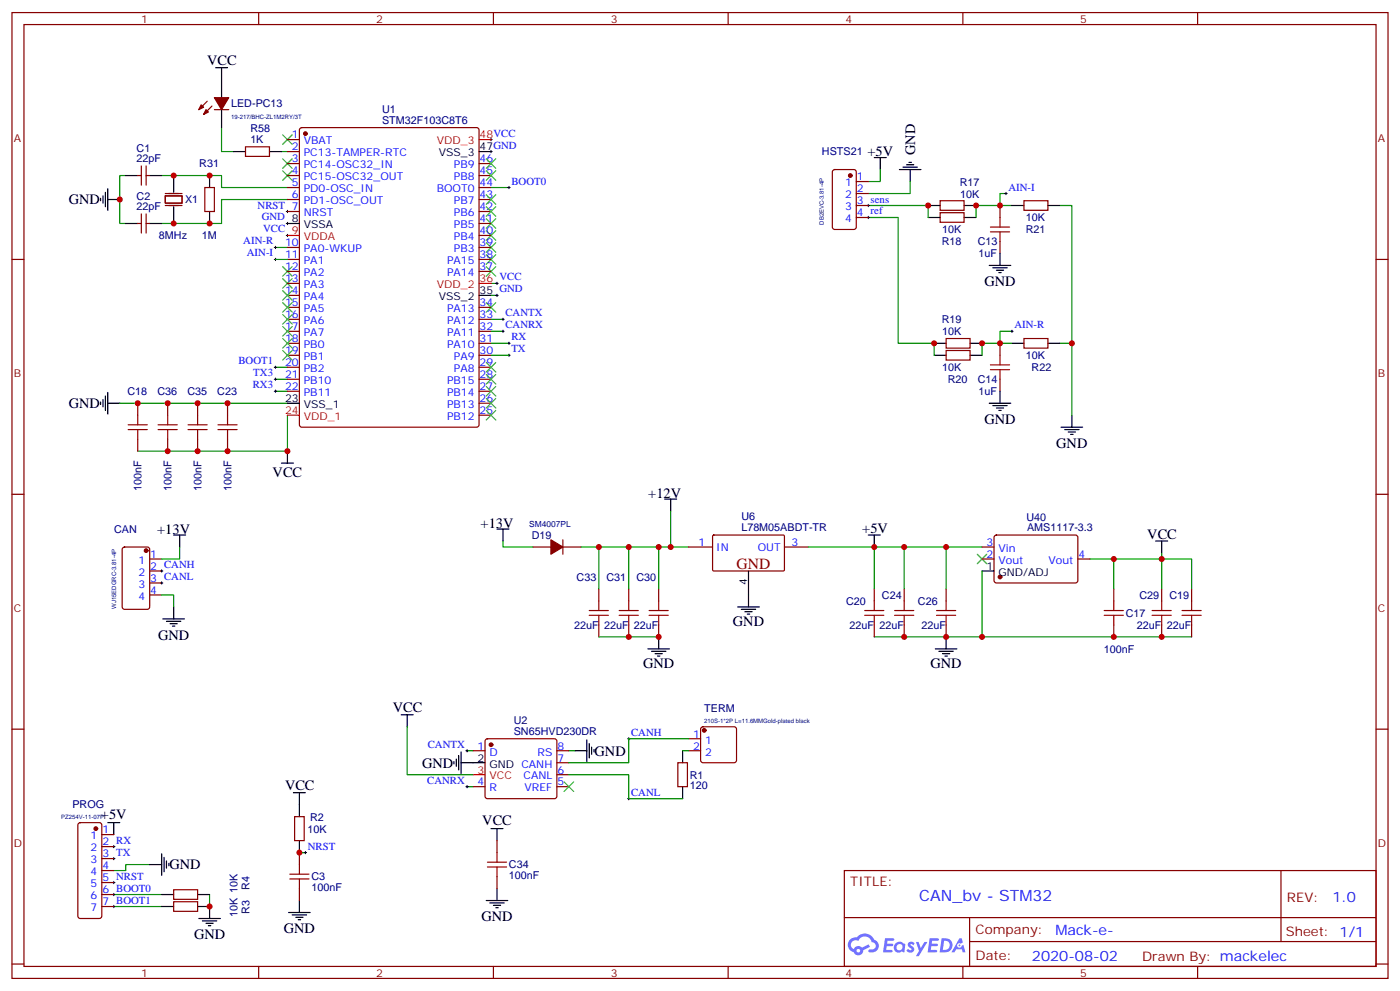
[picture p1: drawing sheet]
<svg xmlns="http://www.w3.org/2000/svg" width="412mm" height="292mm" viewBox="0 0 412 292" stroke-linecap="round" stroke-linejoin="round" font-family="sans-serif">
<g fill="none" stroke="#870000" stroke-width=".35">
<path d="M3.5 3.7h405.4v284.3h-405.4zM7.1 7.2h398.2v277.3h-398.2zM76.2 3.7v3.5M145.3 3.7v3.5M214.5 3.7v3.5M283.6 3.7v3.5M352.8 3.7v3.5M3.5 76.4h3.6M405.3 76.4h3.6M3.5 145.5h3.6M405.3 145.5h3.6M3.5 214.7h3.6"/>
<path d="M405.3 214.7h3.6M248.7 256.3h156.6v28.2h-156.6zM377.3 256.3v20.9M248.7 270.1h156.5M285.6 277.2h119.6M285.6 270.1v14.2M3.5 283.8h3.6M76.2 284.5v3.5M145.3 284.5v3.5M214.5 284.5v3.5M283.6 284.5v3.5M352.8 284.5v3.5"/>
<path d="M405.3 283.8h3.6"/>
</g>
<g fill="#5487ff">
<path d="M267.7 277.5a1.22 1.22 0 0 1 1.7 .2l-.4 .6a.47 .47 0 0 0-.3-.4 .47 .47 0 0 0-.5 .2l.1 .2a1.14 1.14 0 0 1 .8 1.8 1.14 1.14 0 0 1-1.9 0l-.2-.2 .5-.6 .7 .5a.29 .29 0 0 0 .3-.3 .29 .29 0 0 0-.2-.3 1.04 1.04 0 0 1-.6-1.7z"/>
<path d="M260.7 276.2h2.4l.3 .2-.2 .5-1.8 .1-.1 .8h1.5l.3 .4-.3 .4h-1.6l-.2 1.1h1.7l.2 .3-.2 .3-2.6 .1z"/>
<path d="M273.8 276.2h2.4l.3 .2-.1 .5-1.8 .1-.2 .8h1.6l.3 .4-.4 .4-1.6-.1-.1 1.1 1.7 .1 .2 .3-.2 .3-2.6 .1z"/>
<path d="M282.6 276.2h.7l.3 1.3-.6 .3a.69 .69 0 0 0-1 .3 .69 .69 0 0 0 .4 .9 .69 .69 0 0 0 .9-.6l.5-.2 .6 2.2h-.8l-.2-.9h-1.8l-.5 .9h-.8z"/>
<path d="M269.8 277.3h.8l.6 1.8 1.1-1.8h.9l-2.6 4.2h-.8l.9-1.5z"/>
<path d="M277.4 276.2l-.6 4.2h1.3a2.11 2.11 0 0 0 2.5-2.1 2.11 2.11 0 0 0-2.5-2.1zM278.1 277a1.39 1.39 0 0 1 1.7 1.4 1.39 1.39 0 0 1-1.8 1.2h-.3z"/>
<path d="M263.7 277.8a1.54 1.54 0 0 0-.1 2.2 1.54 1.54 0 0 0 2.2 .1l.6 .3 .3-2.3-.2-.3h-.4a1.49 1.49 0 0 0-2.4 0zM264 278.8a.94 .94 0 0 1 1.8 0 .94 .94 0 0 1-1.8 0z"/>
<path d="M250.4 276.6a2.18 2.18 0 0 0 1.1 3.7 1.44 1.44 0 0 0 1.6 .9 1.44 1.44 0 0 0 1.2-1.4l2-1.1-.5-.7-1.9 1a1.47 1.47 0 0 0-2.4 .4 1.39 1.39 0 0 1-.7-1.9 1.39 1.39 0 0 1 2-.5 2.12 2.12 0 0 1 2.2-1.3 2.12 2.12 0 0 1 1.9 1.7 1.14 1.14 0 0 1 1.1 1.4 1.14 1.14 0 0 1-1.7 .7 .43 .43 0 0 0-.5 .4 .43 .43 0 0 0 .4 .5 1.98 1.98 0 0 0 2.5-1.2 1.98 1.98 0 0 0-1.2-2.6 3.1 3.1 0 0 0-5.3-.6l-.9 .1zM252.3 279.9a.55 .55 0 0 1 1.1 0 .55 .55 0 0 1-1.1 0z"/>
<circle cx="282.6" cy="278.3" r=".26"/>
</g>
<g fill="none" stroke="#3c3" stroke-width=".35">
<path d="M83.3 39.7l2.8 2.8M86.1 39.7l-2.8 2.8M83.3 50.3l2.8 2.8M83.3 46.7l2.8 2.9M86.1 50.3l-2.8 2.8M86.1 46.7l-2.8 2.9M143.2 57.3l2.8 2.8M143.2 50.3l2.8 2.8M143.2 46.7l2.8 2.9M146 57.3l-2.8 2.8M146 50.3l-2.8 2.8M146 46.7l-2.8 2.9"/>
<path d="M83.3 78.5l2.8 2.8M86.1 78.5l-2.8 2.8M143.2 75l2.8 2.8M143.2 71.4l2.8 2.9M143.2 67.9l2.8 2.8M143.2 64.4l2.8 2.8M143.2 78.5l2.8 2.8M143.2 60.9l2.8 2.8M146 75l-2.8 2.8M146 71.4l-2.8 2.9M146 67.9l-2.8 2.8M146 64.4l-2.8 2.8"/>
<path d="M146 78.5l-2.8 2.8M146 60.9l-2.8 2.8M83.3 82l2.8 2.8M83.3 85.5l2.8 2.9M83.3 89.1l2.8 2.8M83.3 92.6l2.8 2.8M83.3 96.1l2.8 2.9M83.3 99.7l2.8 2.8M86.1 82l-2.8 2.8M86.1 85.5l-2.8 2.9M86.1 89.1l-2.8 2.8M86.1 92.6l-2.8 2.8"/>
<path d="M86.1 96.1l-2.8 2.9M86.1 99.7l-2.8 2.8M143.2 89.1l2.8 2.8M146 89.1l-2.8 2.8M83.3 103.2l2.8 2.8M86.1 103.2l-2.8 2.8M143.2 106.7l2.8 2.8M143.2 110.2l2.8 2.9M143.2 113.8l2.8 2.8M143.2 117.3l2.8 2.8M146 106.7l-2.8 2.8M146 110.2l-2.8 2.9"/>
<path d="M146 113.8l-2.8 2.8M146 117.3l-2.8 2.8M143.2 120.8l2.8 2.8M146 120.8l-2.8 2.8M287.9 163.2l2.8 2.8M290.7 163.2l-2.8 2.8M166.2 230.2l2.8 2.8M169 230.2l-2.8 2.8"/>
</g>
<g fill="none" stroke="#000" stroke-width=".35">
<path d="M63.5 19.9h3.5M65.3 19.9v8.9M65.3 32.3v5.3M29.6 58.4v.7M30.3 57.7v2.1M31 56.6v4.3M31.7 55.6v6.3M31.7 58.7h3.6M37 51.7h3.6M44.1 51.7h3.5M51.2 51.7v4.9M61.7 51.7v3.5"/>
<path d="M68.8 44.6h3.5M79.4 44.6h3.5M141.1 44.6h3.5M257.5 46.4h3.6M259.3 46.4v3.5M264.9 49.9h6.4M266 49.2h4.2M267.1 48.5h2.1M267.8 47.8h.7M268.1 49.9v3.5M37 65.8h3.6M44.1 65.8h3.5"/>
<path d="M51.2 60.9v4.9M61.7 62.3v3.5M84.7 65.8h3.5M273.4 60.5h3.5M273.4 64h3.5M284 60.5h3.5M284 64h3.5M291.4 78.1h6.3M292.5 78.8h4.2M293.5 79.6h2.1M294.6 74.6v3.5M298.1 60.5h3.5"/>
<path d="M308.7 60.5h3.5M141.1 87h3.5M294.2 80.3h.7M29.6 118.4v.7M30.3 117.7v2.1M31 116.6v4.2M31.7 118.7h3.6M31.7 115.5v6.4M84.7 118.7h3.5M275.2 101.1h3.5M275.2 104.6h3.5M285.8 101.1h3.5"/>
<path d="M285.8 104.6h3.5M291.4 118.7h6.3M292.5 119.4h4.2M294.6 115.2v3.5M298.1 101.1h3.5M308.7 101.1h3.5M82.9 136.3h3.5M84.7 132.8v3.5M293.5 120.1h2.1M294.2 120.8h.7M312.6 125.8h6.3M313.6 126.5h4.3"/>
<path d="M314.7 127.2h2.1M315.4 127.9h.7M315.7 122.2v3.6M51.2 157.5h3.5M52.9 157.5v3.5M146.4 155.8h3.5M148.2 155.8v3.5M195.8 146.9h3.5M197.6 146.9v3.6M255.8 157.5h3.5M257.5 157.5v3.5M340.4 159.3h3.6"/>
<path d="M342.2 159.3v3.5M51.2 178.7v3.5M217.3 178.7h6.4M218.4 179.4h4.2M220.5 168.1v10.6M289.3 168.1h3.5M48 182.2h6.3M49 182.9h4.3M50.1 183.6h2.1M50.8 184.3h.7M190.9 191h6.3M191.9 191.7h4.2"/>
<path d="M193 192.4h2.1M193.7 193.1h.7M194 187.5v3.5M219.4 180.1h2.1M220.1 180.8h.7M275.5 191h6.4M276.6 191.7h4.2M277.6 192.4h2.2M278.3 193.1h.7M278.7 187.5v3.5M118.2 210.4h3.5M119.9 210.4v3.6"/>
<path d="M172.9 217.8v6.4M173.6 218.9v4.2M174.3 220v2.1M86.4 233.4h3.6M88.2 233.4v7M133.7 224.2v.7M134.4 223.5v2.1M135.1 222.4v4.3M135.8 224.5h7.1M135.8 221.4v6.3M169.3 221h3.6M175 220.7v.7"/>
<path d="M201.1 221v3.5M201.1 231.6v3.5M31.7 242.2h3.6M33.5 242.2v3.5M44.1 254.5h3.5M47.6 251.4v6.3M48.3 252.4v4.2M49 253.5v2.1M49.7 254.2v.7M88.2 247.5v3.5M144.6 243.9h3.6M146.4 243.9v3.6"/>
<path d="M47.6 263.3h3.6M47.6 266.9h3.6M58.2 266.9h3.5v3.5M58.2 263.3h3.5M58.6 270.4h6.3M59.6 271.1h4.3M60.7 271.8h2.1M61.4 272.5h.7M85 268.6h6.4M86.1 269.3h4.2M87.1 270.1h2.2M87.8 270.8h.7"/>
<path d="M88.2 265.1v3.5M143.2 265.1h6.4M144.3 265.8h4.2M145.3 266.5h2.2M146 267.2h.8M146.4 261.6v3.5"/>
</g>
<g fill="none" stroke="#870000" stroke-width=".35">
<path d="M61 29.8l-2.4 2.5M62.4 31.2l-2.4 2.5M63.1 32.3h4.3M88.4 37.8l.5-.2h51.5l.7 .4v87.1l-.5 .6-51.7 .1-.7-.5v-87zM40.6 51.7h1M41.6 48.9v5.6M43 48.9v5.6M43 51.7h1.1M48.7 57.7h4.9v2.1h-4.9zM48.7 57h4.9M60.3 55.2h2.8v7.1h-2.8zM72.3 43.2h7.1v2.8h-7.1z"/>
<path d="M84.7 51.7h3.5M84.7 41.1h3.5M84.7 44.6h3.5M84.7 48.2h3.5M84.7 55.2h3.5M84.7 58.7h3.5M141.1 51.7h3.5M141.1 48.2h3.5M141.1 55.2h3.5M141.1 58.7h3.5M245.4 50.1l.5-.2h5.6l.7 .4v16.6l-.4 .6-5.9 .1-.7-.5v-16.5zM252.2 57h3.6"/>
<path d="M252.2 53.4h3.6M276.9 59.1h7.1v2.8h-7.1zM301.6 59.1h7.1v2.8h-7.1zM40.6 65.8h1M41.6 63v5.6M43 63v5.6M43 65.8h1.1M48.7 60.5h4.9M84.7 62.3h3.5M84.7 72.8h3.5M84.7 76.4h3.5M84.7 79.9h3.5"/>
<path d="M141.1 65.8h3.5M141.1 62.3h3.5M141.1 72.8h3.5M141.1 76.4h3.5M141.1 79.9h3.5M141.1 69.3h3.5M252.2 60.5h3.6M252.2 64h3.6M276.9 62.6h7.1v2.8h-7.1zM294.6 60.5v3.5M294.6 71.1v3.5M84.7 83.4h3.5"/>
<path d="M84.7 87h3.5M84.7 90.5h3.5M84.7 94h3.5M84.7 97.5h3.5M141.1 90.5h3.5M141.1 94h3.5M141.1 97.5h3.5M278.7 99.7h7.1v2.8h-7.1zM301.6 99.7h7.1v2.8h-7.1zM40.6 118.7v3.5M49.4 118.7v3.5M58.2 118.7v3.5"/>
<path d="M67 118.7v3.5M84.7 101.1h3.5M84.7 104.6h3.5M84.7 108.1h3.5M84.7 111.7h3.5M84.7 115.2h3.5M141.1 101.1h3.5M141.1 104.6h3.5M141.1 108.1h3.5M141.1 111.7h3.5M141.1 115.2h3.5M141.1 118.7h3.5"/>
<path d="M278.7 103.2h7.1v2.8h-7.1zM294.6 101.1v3.5M294.6 111.7v3.5M40.6 129.3v3.5M49.4 129.3v3.5M58.2 129.3v3.5M67 129.3v3.5M141.1 122.2h3.5M165.8 158.9v4.3M210 157.7l.3-.2 20.6 .1 .2 .3-.1 10-.3 .2-20.6-.1-.2-.3zM293 157.7l.5-.2 23.6 .1 .4 .6-.1 13-.6 .4h-23.6l-.4-.7v-12.7zM36.2 161.2l.5-.2h6.7l.6 .5 .1 17.2-.5 .6-6.9 .1-.7-.5v-17.2z"/>
<path d="M44.1 164.6h3.5M44.1 168.1h3.5M44.1 171.6h3.5M44.1 175.2h3.5M157 161h5.3M165.8 161h5.3M176.4 173.4v3.5M185.2 173.4v3.5M194 173.4v3.5M202.8 161h7.1M231.1 161h7M257.5 173.4v3.5"/>
<path d="M266.3 173.4v3.5M278.7 173.4v3.5M289.3 161h3.5M289.3 164.6h3.5M317.5 164.6h3.5M328.1 173.4v3.5M342.2 173.4v3.5M351 173.4v3.5M176.4 184v3.5M185.2 184v3.5M194 184v3.5M257.5 184v3.5"/>
<path d="M266.3 184v3.5M278.7 184v3.5M328.1 184v3.5M342.2 184v3.5M351 184v3.5M143.1 217.7l.5-.2h19.7l.5 .2 .2 .5v16.2l-.2 .5-.5 .2h-19.7l-.5-.2-.2-.5v-16.2zM202.8 217.5h3.6M206.6 214.2l.5-.2h9.2l.5 .2 .2 .5v9.1l-.3 .5-.4 .2h-9.2l-.5-.2-.2-.5v-9.1zM139.3 221h3.6M139.3 231.6h3.6M164 221h3.6M164 231.6h3.6"/>
<path d="M164 228.1h3.6M164 224.5h3.6M199.7 224.5h2.8v7.1h-2.8zM202.8 221h3.6M23.2 242.4l.4-.2h5.7l.6 .4 .1 27.1-.2 .5-.5 .2h-5.7l-.5-.2-.2-.5v-26.8zM30 245.7h3.5M30 249.2h3.5M30 252.8h3.5M30 256.3h3.5M30 259.8h3.5M86.8 240.4h2.8v7.1h-2.8zM88.2 251v3.5"/>
<path d="M146.4 247.5v3.5M146.4 258.1v3.5M30 263.3h3.5M30 266.9h3.5M51.2 261.9h7v2.9h-7zM51.2 265.5h7v2.8h-7zM88.2 261.6v3.5"/>
</g>
<g fill="none" stroke="#008700" stroke-width=".35">
<path d="M65.3 37.6v7h3.5M37 51.7h-1.7v14.1h1.7M47.6 51.7h17.7v3.5h19.4M82.9 44.6h1.8M84.7 58.7h-19.4v7.1h-17.7M144.6 55.2h5.3M259.3 49.9v3.5h-3.5M268.1 53.4v3.6h-12.3M296.3 57h-1.7v3.5M81.1 72.8h3.6M81.1 76.4h3.6M255.8 60.5h17.6v3.5"/>
<path d="M255.8 64h8.8v37.1h10.6v3.5M298.1 60.5h-10.6v3.5M312.2 60.5h3.5v61.7M144.6 83.4h1.8M144.6 87h1.8M144.6 94h3.6M144.6 97.5h3.6M298.1 97.5h-3.5v3.6M35.3 118.7h49.4M81.1 111.7h3.6M81.1 115.2h3.6M81.1 108.1h3.6"/>
<path d="M144.6 101.1h5.3M144.6 104.6h5.3M298.1 101.1h-8.8v3.5M312.2 101.1h3.5M84.7 122.2v10.6h-44.1M148.2 159.3v1.7h8.8M197.6 150.5v10.5h-26.5M47.6 175.2h3.6v3.5M52.9 161v3.6h-5.3M176.4 161v12.4M185.2 161v12.4M194 161v12.4"/>
<path d="M197.6 161h5.2M238.1 161h40.6M257.5 161v12.4M266.3 161v12.4M289.3 161h-10.6v12.4M289.3 168.1v19.4h-31.8M321 164.6h21.2v8.8M328.1 164.6v8.8M342.2 162.8v1.8h8.8v8.8M176.4 187.5h17.6M289.3 187.5h61.7M119.9 214v14.1h19.4"/>
<path d="M202.8 217.5h-17.6v7h-17.6M137.6 221h1.7M137.6 231.6h1.7M167.6 228.1h17.6v7h15.9M167.6 221h1.7M201.1 221h1.7M44.1 254.5h-7.1v1.8h-3.5M88.2 251h1.8M33.5 266.9h14.1M33.5 263.3h14.1M61.7 263.3v3.6"/>
</g>
<g fill="none" stroke="#000" stroke-width=".29">
<path d="M144.3 41.1h.7M144.3 44.6h.7M144.6 40.7v.8M144.6 44.3v.7M149.6 55.2h.7M149.9 54.9v.7M296 57h.7M296.3 56.6v.7M80.8 72.8h.7M80.8 76.4h.7M81.1 72.5v.7M81.1 76v.7"/>
<path d="M84.3 69.3h.7M84.3 65.8h.7M84.3 62.3h.7M84.7 61.9v.7M84.7 65.4v.7M84.7 69v.7M255.4 60.5h.7M255.4 64h.7M255.8 60.1v.8M255.8 63.7v.7M146 83.4h.8M146 87h.8"/>
<path d="M146.4 83.1v.7M146.4 86.6v.7M147.8 94h.7M147.8 97.5h.7M148.2 93.7v.7M148.2 97.2v.7M297.7 97.5h.7M298.1 97.2v.7M80.8 111.7h.7M80.8 115.2h.7M80.8 108.1h.7M81.1 107.8v.7"/>
<path d="M81.1 111.3v.7M81.1 114.8v.7M149.6 101.1h.7M149.6 104.6h.7M149.9 100.7v.7M149.9 104.2v.8M47.3 168.1h.7M47.3 171.6h.7M47.6 167.7v.8M47.6 171.3v.7M184.9 217.5h.7M185.2 217.1v.7"/>
<path d="M137.2 221h.7M137.2 231.6h.7M137.6 220.7v.7M137.6 231.2v.8M184.9 235.1h.7M185.2 234.8v.7M33.2 259.8h.7M33.2 252.8h.7M33.2 249.2h.7M33.5 248.9v.7M33.5 252.4v.7M33.5 259.5v.7"/>
<path d="M89.6 251h.7M90 250.6v.8M33.2 266.9h.7M33.2 263.3h.7M33.5 263v.7M33.5 266.5v.7"/>
</g>
<g fill="none" stroke="#a10000" stroke-width=".35">
<path d="M291.7 68.3h5.7M291.7 66.9h5.7M294.6 64v2.9M294.6 68.3v2.8M291.7 108.8h5.7M291.7 107.4h5.7M294.6 104.6v2.8M294.6 108.8v2.9M37.7 126.5h5.7M37.7 125.1h5.7M40.6 122.2v2.9M40.6 126.5v2.8"/>
<path d="M46.6 126.5h5.6M46.6 125.1h5.6M49.4 122.2v2.9M49.4 126.5v2.8M55.4 126.5h5.6M55.4 125.1h5.6M58.2 122.2v2.9M58.2 126.5v2.8M64.2 126.5h5.6M64.2 125.1h5.6M67 122.2v2.9M67 126.5v2.8"/>
<path d="M173.6 179.7h5.6M176.4 176.9v2.8M182.4 179.7h5.6M185.2 176.9v2.8M191.2 179.7h5.6M194 176.9v2.8M254.7 179.7h5.6M257.5 176.9v2.8M263.5 179.7h5.7M266.3 176.9v2.8M275.9 179.7h5.6M278.7 176.9v2.8"/>
<path d="M325.3 179.7h5.6M328.1 176.9v2.8M339.4 179.7h5.6M342.2 176.9v2.8M348.2 179.7h5.6M351 176.9v2.8M173.6 181.2h5.6M176.4 181.2v2.8M182.4 181.2h5.6M185.2 181.2v2.8M191.2 181.2h5.6M194 181.2v2.8"/>
<path d="M254.7 181.2h5.6M257.5 181.2v2.8M263.5 181.2h5.7M266.3 181.2v2.8M275.9 181.2h5.6M278.7 181.2v2.8M325.3 181.2h5.6M328.1 181.2v2.8M339.4 181.2h5.6M342.2 181.2v2.8M348.2 181.2h5.6M351 181.2v2.8"/>
<path d="M85.4 258.8h5.6M85.4 257.4h5.6M88.2 254.5v2.9M88.2 258.8v2.8M143.6 255.2h5.6M143.6 253.8h5.6M146.4 251v2.8M146.4 255.2v2.9"/>
</g>
<g fill="#870000" stroke="#870000" stroke-width=".35">
<path d="M63.1 28.8h4.3l-2.1 3.5z"/>
<path d="M60.7 32.3l.7 .7-1.4 .7z"/>
<path d="M59.3 30.9l.7 .7-1.4 .7z"/>
<path d="M162.3 158.9l3.5 2.1-3.5 2.2z"/>
<circle cx="90" cy="39.3" r=".53"/>
<circle cx="28.2" cy="243.9" r=".53"/>
<circle cx="144.6" cy="219.3" r=".53"/>
<circle cx="207.4" cy="215" r=".53"/>
<circle cx="294.6" cy="169.9" r=".53"/>
<circle cx="43" cy="162.1" r=".53"/>
<circle cx="250.5" cy="51.7" r=".53"/>
</g>
<path d="M141.1 41.1h3.5M84.7 69.3h3.5M141.1 83.4h3.5M84.7 122.2h3.5M139.3 228.1h3.6" fill="none" stroke="#f00" stroke-width=".35"/>
<g fill="#c00">
<circle cx="40.6" cy="118.7" r=".88"/>
<circle cx="294.6" cy="101.1" r=".88"/>
<circle cx="294.6" cy="60.5" r=".88"/>
<circle cx="315.7" cy="101.1" r=".88"/>
<circle cx="84.7" cy="132.8" r=".88"/>
<circle cx="67" cy="132.8" r=".88"/>
<circle cx="58.2" cy="132.8" r=".88"/>
<circle cx="49.4" cy="132.8" r=".88"/>
<circle cx="51.2" cy="51.7" r=".88"/>
<circle cx="35.3" cy="58.7" r=".88"/>
<circle cx="51.2" cy="65.8" r=".88"/>
<circle cx="49.4" cy="118.7" r=".88"/>
<circle cx="58.2" cy="118.7" r=".88"/>
<circle cx="67" cy="118.7" r=".88"/>
<circle cx="61.7" cy="65.8" r=".88"/>
<circle cx="61.7" cy="51.7" r=".88"/>
<circle cx="88.2" cy="251" r=".88"/>
<circle cx="61.7" cy="266.9" r=".88"/>
<circle cx="197.6" cy="161" r=".88"/>
<circle cx="266.3" cy="187.5" r=".88"/>
<circle cx="278.7" cy="161" r=".88"/>
<circle cx="194" cy="161" r=".88"/>
<circle cx="176.4" cy="161" r=".88"/>
<circle cx="289.3" cy="187.5" r=".88"/>
<circle cx="257.5" cy="161" r=".88"/>
<circle cx="266.3" cy="161" r=".88"/>
<circle cx="278.7" cy="187.5" r=".88"/>
<circle cx="185.2" cy="161" r=".88"/>
<circle cx="289.3" cy="101.1" r=".88"/>
<circle cx="273.4" cy="60.5" r=".88"/>
<circle cx="287.5" cy="60.5" r=".88"/>
<circle cx="275.2" cy="101.1" r=".88"/>
<circle cx="185.2" cy="187.5" r=".88"/>
<circle cx="194" cy="187.5" r=".88"/>
<circle cx="328.1" cy="187.5" r=".88"/>
<circle cx="328.1" cy="164.6" r=".88"/>
<circle cx="342.2" cy="187.5" r=".88"/>
<circle cx="342.2" cy="164.6" r=".88"/>
</g>
<text font-size="4.6" fill="#800" x="217" y="167.4">GND</text>
<text font-size="4.6" fill="#00f" x="270.8" y="265.3">CAN_bv - STM32</text>
<g font-size="4.2">
<text x="61" y="19.2">VCC</text>
<text x="255.5" y="46.1">+5V</text>
<text x="269.6" y="45.7" transform="rotate(-90 269.6 45.7)">GND</text>
<text x="20.3" y="60.1">GND</text>
<text x="290" y="84.2">GND</text>
<text x="20.3" y="120.1">GND</text>
<text x="290" y="124.8">GND</text>
<text x="311.1" y="131.9">GND</text>
<text x="80.3" y="140.3">VCC</text>
<text x="191" y="146.6">+12V</text>
<text x="141.6" y="155.4">+13V</text>
<text x="46.3" y="157.2">+13V</text>
<text x="254" y="156.8">+5V</text>
<text x="338" y="158.6">VCC</text>
<text x="215.9" y="184.3">GND</text>
<text x="46.6" y="188.3">GND</text>
<text x="189.4" y="196.7">GND</text>
<text x="274.1" y="196.7">GND</text>
<text x="115.7" y="209.7">VCC</text>
<text x="124.4" y="226">GND</text>
<text x="175.2" y="222.4">GND</text>
<text x="84" y="232.7">VCC</text>
<text x="29.7" y="241.1">+5V</text>
<text x="142.1" y="242.8">VCC</text>
<text x="49.9" y="255.9">GND</text>
<text x="83.6" y="274.7">GND</text>
<text x="141.8" y="271.2">GND</text>
<text x="57.1" y="276.5">GND</text>
</g>
<g font-size="4.2" fill="#00f">
<text x="392.5" y="265.6">1.0</text>
<text x="310.9" y="275.1">Mack-e-</text>
<text x="304" y="282.9">2020-08-02</text>
</g>
<g font-size="3.9" fill="#800">
<text x="250.5" y="260.9">TITLE:</text>
<text x="379.1" y="265.6">REV:</text>
<text x="287.4" y="275.1">Company:</text>
<text x="378.7" y="275.7">Sheet: 1/1</text>
<text x="287.4" y="282.8">Date:</text>
<text x="336.4" y="282.8">Drawn By: mackelec</text>
</g>
<g font-size="3.2" fill="#800">
<text x="41.6" y="6.7">1</text>
<text x="110.8" y="6.7">2</text>
<text x="179.9" y="6.7">3</text>
<text x="249.1" y="6.7">4</text>
<text x="318.2" y="6.7">5</text>
<text x="4.1" y="41.8">A</text>
<text x="405.9" y="41.8">A</text>
<text x="4.1" y="110.9">B</text>
<text x="405.9" y="110.9">B</text>
<text x="4.1" y="180.1">C</text>
<text x="405.9" y="180.1">C</text>
<text x="4.1" y="249.2">D</text>
<text x="405.9" y="249.2">D</text>
<text x="41.6" y="287.5">1</text>
<text x="110.8" y="287.5">2</text>
<text x="179.9" y="287.5">3</text>
<text x="249.1" y="287.5">4</text>
<text x="318.2" y="287.5">5</text>
</g>
<g font-size="3.2" fill="#000080">
<text x="68.1" y="31.6">LED-PC13</text>
<text x="112.6" y="33.3">U1</text>
<text x="73.7" y="39">R58</text>
<text x="112.6" y="36.5">STM32F103C8T6</text>
<text x="40.2" y="47.8">22pF</text>
<text x="40.2" y="44.6">C1</text>
<text x="73.7" y="42.2">1K</text>
<text x="242.1" y="45.5">HSTS21</text>
<text x="58.7" y="49.3">R31</text>
<text x="40.2" y="58.7">C2</text>
<text x="54.5" y="59.9">X1</text>
<text x="282.7" y="54.6">R17</text>
<text x="282.8" y="58.1">10K</text>
<text x="40.2" y="61.9">22pF</text>
<text x="302.2" y="65.2">10K</text>
<text x="46.8" y="70.5">8MHz</text>
<text x="59.4" y="70.5">1M</text>
<text x="277.5" y="68.7">10K</text>
<text x="302.1" y="68.7">R21</text>
<text x="277.4" y="72.2">R18</text>
<text x="288" y="72.2">C13</text>
<text x="288.2" y="75.8">1uF</text>
<text x="277.4" y="95.2">R19</text>
<text x="277.5" y="98.7">10K</text>
<text x="302.2" y="105.7">10K</text>
<text x="277.5" y="109.3">10K</text>
<text x="279.2" y="112.8">R20</text>
<text x="288" y="112.8">C14</text>
<text x="303.9" y="109.3">R22</text>
<text x="37.5" y="116.3">C18</text>
<text x="46.4" y="116.3">C36</text>
<text x="55.2" y="116.3">C35</text>
<text x="64" y="116.3">C23</text>
<text x="288.2" y="116.3">1uF</text>
<text x="41.7" y="144.5" transform="rotate(-90 41.7 144.5)">100nF</text>
<text x="50.5" y="144.5" transform="rotate(-90 50.5 144.5)">100nF</text>
<text x="59.3" y="144.5" transform="rotate(-90 59.3 144.5)">100nF</text>
<text x="68.1" y="144.5" transform="rotate(-90 68.1 144.5)">100nF</text>
<text x="218.4" y="153.1">U6</text>
<text x="302.4" y="153.3">U40</text>
<text x="33.6" y="156.9">CAN</text>
<text x="156.6" y="158.7">D19</text>
<text x="218.4" y="156.4">L78M05ABDT-TR</text>
<text x="302.5" y="156.5">AMS1117-3.3</text>
<text x="169.8" y="171">C33</text>
<text x="178.7" y="171">C31</text>
<text x="187.5" y="171">C30</text>
<text x="249.2" y="178.1">C20</text>
<text x="259.8" y="176.3">C24</text>
<text x="270.4" y="178.1">C26</text>
<text x="335.6" y="176.3">C29</text>
<text x="344.5" y="176.3">C19</text>
<text x="169.1" y="185.1">22uF</text>
<text x="177.9" y="185.1">22uF</text>
<text x="186.7" y="185.1">22uF</text>
<text x="250.2" y="185.1">22uF</text>
<text x="259.1" y="185.1">22uF</text>
<text x="271.4" y="185.1">22uF</text>
<text x="331.6" y="181.6">C17</text>
<text x="334.9" y="185.1">22uF</text>
<text x="343.7" y="185.1">22uF</text>
<text x="325.2" y="192.1">100nF</text>
<text x="207.4" y="209.6">TERM</text>
<text x="151.4" y="213.1">U2</text>
<text x="151.4" y="216.3">SN65HVD230DR</text>
<text x="203.2" y="232.4">120</text>
<text x="203.2" y="229.2">R1</text>
<text x="21.3" y="237.9">PROG</text>
<text x="90.5" y="245.1">10K</text>
<text x="91.4" y="241.6">R2</text>
<text x="149.9" y="255.7">C34</text>
<text x="73.5" y="261.9" transform="rotate(-90 73.5 261.9)">R4</text>
<text x="91.7" y="262.4">100nF</text>
<text x="91.7" y="259.2">C3</text>
<text x="149.9" y="258.9">100nF</text>
<text x="69.9" y="269.8" transform="rotate(-90 69.9 269.8)">10K 10K</text>
<text x="73.5" y="269" transform="rotate(-90 73.5 269)">R3</text>
</g>
<g font-size="3.2" fill="#00f">
<text x="86" y="40.7">1</text>
<text x="86" y="44.3">2</text>
<text x="86" y="47.8">3</text>
<text x="89.5" y="42.5">VBAT</text>
<text x="89.5" y="46">PC13-TAMPER-RTC</text>
<text x="141.3" y="47.8">46</text>
<text x="86" y="51.3">4</text>
<text x="89.5" y="49.6">PC14-OSC32_IN</text>
<text x="89.5" y="53.1">PC15-OSC32_OUT</text>
<text x="133.7" y="53.1">PB8</text>
<text x="133.7" y="49.6">PB9</text>
<text x="141.3" y="51.3">45</text>
<text x="252.4" y="53.1">1</text>
<text x="86" y="54.9">5</text>
<text x="86" y="58.4">6</text>
<text x="89.5" y="56.6">PD0-OSC_IN</text>
<text x="128.7" y="56.6">BOOT0</text>
<text x="141.3" y="58.4">43</text>
<text x="141.3" y="54.9">44</text>
<text x="150.6" y="54.3">BOOT0</text>
<text x="248.9" y="54.9">1</text>
<text x="248.9" y="58.4">2</text>
<text x="252.4" y="56.6">2</text>
<text x="297" y="56.1">AIN-I</text>
<text x="75.9" y="61.4">NRST 7</text>
<text x="77.1" y="64.9">GND 8</text>
<text x="89.5" y="60.1">PD1-OSC_OUT</text>
<text x="89.5" y="63.7">NRST</text>
<text x="133.7" y="63.7">PB6</text>
<text x="133.7" y="60.1">PB7</text>
<text x="141.3" y="65.4">41</text>
<text x="141.3" y="61.9">42</text>
<text x="248.9" y="61.9">3</text>
<text x="248.9" y="65.4">4</text>
<text x="252.4" y="60.1">3 sens</text>
<text x="252.4" y="63.7">4 ref</text>
<text x="71.7" y="72">AIN-R</text>
<text x="77.5" y="68.4">VCC 9</text>
<text x="133.7" y="70.7">PB4</text>
<text x="133.7" y="67.2">PB5</text>
<text x="141.3" y="69">40</text>
<text x="72.7" y="75.5">AIN-I</text>
<text x="84" y="72.5">10</text>
<text x="84" y="76">11</text>
<text x="89.5" y="74.3">PA0-WKUP</text>
<text x="89.5" y="77.8">PA1</text>
<text x="131.7" y="77.8">PA15</text>
<text x="133.7" y="74.3">PB3</text>
<text x="141.3" y="76">38</text>
<text x="141.3" y="72.5">39</text>
<text x="84" y="79.6">12</text>
<text x="84" y="83.1">13</text>
<text x="89.5" y="81.3">PA2</text>
<text x="131.7" y="81.3">PA14</text>
<text x="141.3" y="79.6">37</text>
<text x="84" y="86.6">14</text>
<text x="89.5" y="84.8">PA3</text>
<text x="89.5" y="88.4">PA4</text>
<text x="84" y="90.1">15</text>
<text x="84" y="93.7">16</text>
<text x="89.5" y="91.9">PA5</text>
<text x="89.5" y="95.4">PA6</text>
<text x="131.7" y="95.4">PA12</text>
<text x="131.7" y="91.9">PA13</text>
<text x="141.3" y="93.7">33</text>
<text x="141.3" y="90.1">34</text>
<text x="148.9" y="93.1">CANTX</text>
<text x="84" y="97.2">17</text>
<text x="84" y="100.7">18</text>
<text x="89.5" y="99">PA7</text>
<text x="131.7" y="99">PA11</text>
<text x="141.3" y="100.7">31</text>
<text x="141.3" y="97.2">32</text>
<text x="148.9" y="96.7">CANRX</text>
<text x="150.6" y="100.2">RX</text>
<text x="298.8" y="96.7">AIN-R</text>
<text x="70.2" y="107.2">BOOT1</text>
<text x="84" y="104.2">19</text>
<text x="84" y="107.8">20</text>
<text x="89.5" y="102.5">PB0</text>
<text x="89.5" y="106">PB1</text>
<text x="131.7" y="102.5">PA10</text>
<text x="133.7" y="106">PA9</text>
<text x="141.3" y="107.8">29</text>
<text x="141.3" y="104.2">30</text>
<text x="150.6" y="103.7">TX</text>
<text x="74.6" y="110.8">TX3</text>
<text x="84" y="111.3">21</text>
<text x="89.5" y="109.5">PB2</text>
<text x="89.5" y="113.1">PB10</text>
<text x="131.7" y="113.1">PB15</text>
<text x="133.7" y="109.5">PA8</text>
<text x="141.3" y="111.3">28</text>
<text x="74.5" y="114.3">RX3</text>
<text x="84" y="114.8">22</text>
<text x="89.5" y="116.6">PB11</text>
<text x="131.7" y="116.6">PB14</text>
<text x="141.3" y="118.4">26</text>
<text x="141.3" y="114.8">27</text>
<text x="131.7" y="123.6">PB12</text>
<text x="131.7" y="120.1">PB13</text>
<text x="141.3" y="121.9">25</text>
<text x="205.8" y="160.7">1</text>
<text x="233.2" y="160.7">3</text>
<text x="290.6" y="160.7">3</text>
<text x="40.8" y="166">1</text>
<text x="44.3" y="164.2">1</text>
<text x="44.3" y="167.7">2 CANH</text>
<text x="211" y="162.1">IN</text>
<text x="223.2" y="162.1">OUT</text>
<text x="290.6" y="164.2">2</text>
<text x="294.1" y="166">Vout</text>
<text x="294.1" y="162.5">Vin</text>
<text x="308.8" y="166">Vout</text>
<text x="317.7" y="164.2">4</text>
<text x="40.8" y="169.5">2</text>
<text x="40.8" y="173">3</text>
<text x="44.3" y="171.3">3 CANL</text>
<text x="40.8" y="176.6">4</text>
<text x="44.3" y="174.8">4</text>
<text x="126" y="220.1">CANTX</text>
<text x="140.7" y="220.7">1</text>
<text x="164.2" y="220.7">8</text>
<text x="185.9" y="216.6">CANH</text>
<text x="204.2" y="217.1">1</text>
<text x="204.2" y="220.7">2</text>
<text x="207.7" y="218.9">1</text>
<text x="144.2" y="222.4">D</text>
<text x="158.4" y="222.4">RS</text>
<text x="164.2" y="227.7">6</text>
<text x="164.2" y="224.2">7</text>
<text x="207.7" y="222.4">2</text>
<text x="125.8" y="230.7">CANRX</text>
<text x="140.7" y="231.2">4</text>
<text x="144.2" y="233">R</text>
<text x="154.2" y="229.5">CANL</text>
<text x="154.5" y="233">VREF</text>
<text x="164.2" y="231.2">5</text>
<text x="185.9" y="234.2">CANL</text>
<text x="30.2" y="245.4">1</text>
<text x="26.7" y="247.1">1</text>
<text x="26.7" y="250.6">2</text>
<text x="30.2" y="248.9">2 RX</text>
<text x="90.7" y="250.1">NRST</text>
<text x="26.7" y="254.2">3</text>
<text x="26.7" y="257.7">4</text>
<text x="30.2" y="252.4">3 TX</text>
<text x="30.2" y="255.9">4</text>
<text x="26.7" y="261.2">5</text>
<text x="30.2" y="259.5">5 NRST</text>
<text x="30.2" y="263">6 BOOT0</text>
<text x="26.7" y="264.8">6</text>
<text x="26.7" y="268.3">7</text>
<text x="30.2" y="266.5">7 BOOT1</text>
</g>
<g font-size="3.2" fill="#f00">
<text x="141.3" y="40.7">48VCC</text>
<text x="128.7" y="42.5">VDD_3</text>
<text x="89.5" y="70.7">VDDA</text>
<text x="141.3" y="83.1">36 VCC</text>
<text x="128.7" y="84.8">VDD_2</text>
<text x="84" y="121.9">24</text>
<text x="89.5" y="123.6">VDD_1</text>
<text x="140.7" y="227.7">3</text>
<text x="144.2" y="229.5">VCC</text>
</g>
<g font-size="3.2">
<text x="129.3" y="46">VSS_3</text>
<text x="141.3" y="44.3">47GND</text>
<text x="89.5" y="67.2">VSSA</text>
<text x="129.3" y="88.4">VSS_2</text>
<text x="141.3" y="86.6">35 GND</text>
<text x="84" y="118.4">23</text>
<text x="89.5" y="120.1">VSS_1</text>
<text x="290.6" y="167.7">1</text>
<text x="220.1" y="172.2" transform="rotate(-90 220.1 172.2)">4</text>
<text x="294.1" y="169.5">GND/ADJ</text>
<text x="140.7" y="224.2">2</text>
<text x="144.2" y="226">GND CANH</text>
</g>
<text font-size="2.5" fill="#000080" x="155.9" y="155.2">SM4007PL</text>
<g font-size="1.8" fill="#000080">
<text x="68.1" y="34.9">19-217/BHC-ZL1M2RY/3T</text>
<text x="242.7" y="66.2" transform="rotate(-90 242.7 66.2)">DB2EVC-3.81-4P</text>
<text x="34.2" y="179.3" transform="rotate(-90 34.2 179.3)">WJ15EDGRC-3.81-4P</text>
<text x="207.4" y="212.7">210S-1*2P L=11.6MMGold-plated black</text>
<text x="18" y="241.1">PZ254V-11-07P</text>
</g>
</svg>
